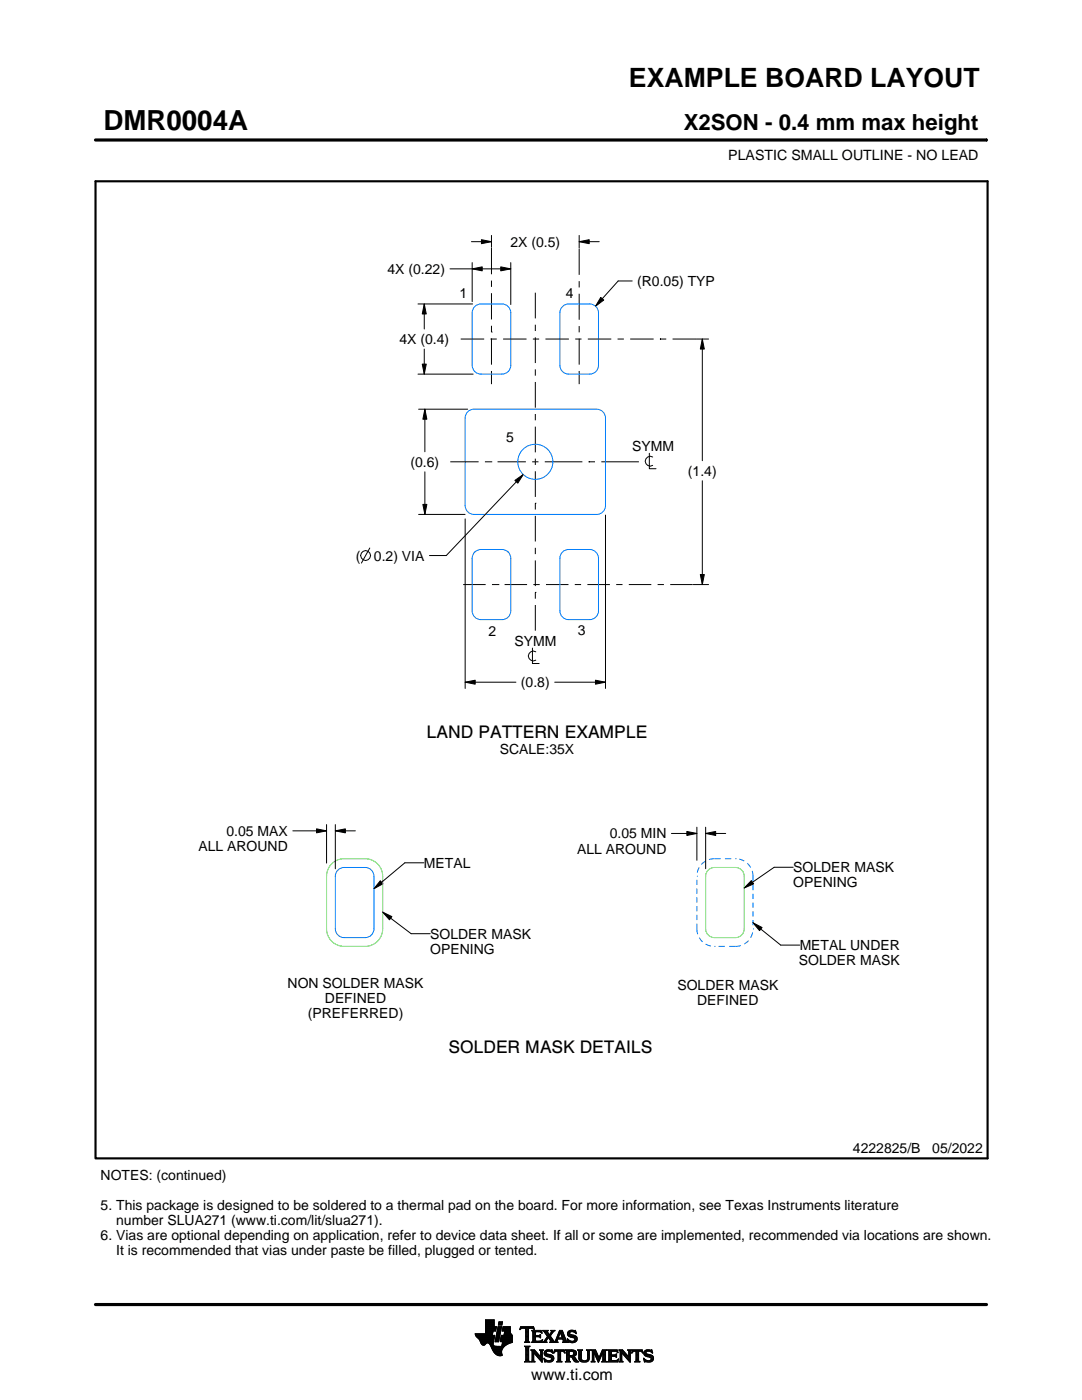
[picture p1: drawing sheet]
<svg xmlns="http://www.w3.org/2000/svg" width="216mm" height="279mm" viewBox="0 0 216 279" stroke-linecap="round" stroke-linejoin="round" font-family="sans-serif">
<g fill="none" stroke="#000" stroke-width=".2">
<path d="M19.1 27.9h177.7M196.8 27.7v.5M89.8 53.7h12.1M94.1 48.2h4M94.2 53.7l2-.4v.8zM94.2 52.4v7.8M96.1 47.8l2 .4-2 .4zM98.1 47v2.4M98.1 49.5v5.2M98.1 56v1.3M98.1 58.5v5.3M99.9 53.3l2 .4-2 .4z"/>
<path d="M101.9 52.4v8.4M106.8 58.4v5.1M115.6 48.2l2-.4v.8zM115.6 47v2.5M115.6 49.7v5.2M115.6 56.1v1.3M115.6 58.6v5.2M115.6 48.2h4M119.9 59.4l.6 .5-1.7 1.2zM126.1 56.1h-2.8l-4.5 5M83.4 60.7h10.9M83.4 74.7h11"/>
<path d="M84.3 72.7h.8l-.4 2zM84.7 60.7l.4 2h-.8zM84.7 60.7v5M84.7 69.7v5M91.9 67.7h4.7M97.9 67.7h1.2M98.1 66.3h.1M98.1 65v1.3M98.1 67.5v5.3M98.1 74v2.7M100.4 67.7h4.7M106.3 67.7h1.3"/>
<path d="M106.8 64.8v1.3M106.8 67.3v5.2M106.8 73.7v1.3M106.8 76.2v5.2M108.8 67.7h4.7M114.8 67.7h1.2M115.6 65.1v1.2M115.6 67.6v5.2M115.6 74v2.7M117.3 67.7h4.7M123.2 67.7h1.3M125.7 67.7h4.7"/>
<path d="M131.7 67.7h.1M131.7 67.7h1.2M134.2 67.7h4.7M138.9 67.7h2.5M140.1 67.7l.4 2h-.8zM140.1 67.7v24.2M83.5 81.7h9.8M84.8 81.7l.4 2h-.8zM84.8 81.7v8.5M84.8 94.2v8.5M89.8 92.2h5.7M96.8 92.2h1.2"/>
<path d="M98 92.2h.1M99.3 92.2h5.6M102.7 95.9l1.7-1.2-1.1 1.7zM104.4 94.7l-15.4 16.2h-3.3M106.2 92.2h1.2M106.8 82.6v1.3M106.8 85.1v5.2M106.8 91.5v1.3M106.8 94.1v5.1M108.7 92.2h7.5M117.5 92.2h.1M117.5 92.2h1.2"/>
<path d="M120 92.2h7.5M129.6 90.5v3h1.3M130.2 91.2a.98 .98 0 0 0-1.5 .8 .98 .98 0 0 0 1.5 .9M140.1 95.9v20.8M73.8 109.4l-1.7 3M83.5 102.7h9.3M84.4 100.7h.8l-.4 2zM92.4 116.7h4.5M92.8 103.6v33.8M98.2 116.7h1.2M99.4 116.7h.1M100.7 116.7h4.5"/>
<path d="M106.4 116.7h1.3M106.8 100.4h.1M106.8 118.2h.1M106.8 100.4v1.3M106.8 102.9v5.2M106.8 109.3v1.3M106.8 111.8v5.2M106.8 118.2v1.3M108.9 116.7h4.5M114.7 116.7h1.3M117.2 116.7h4.5M120.8 102.8v34.6"/>
<path d="M123 116.7h1.2M125.5 116.7h4.5M131.2 116.7h1.3M133.7 116.7h4.5M138.3 116.7h3.1M139.7 114.7h.8l-.4 2zM92.8 136.1l2-.4v.8zM92.8 136.1h10.1M106.2 129.3v3.1h1.4M106.8 120.7v5.2M106.9 130.1a.98 .98 0 0 0-1.5 .8 .98 .98 0 0 0 1.5 .9M110.7 136.1h10.1"/>
<path d="M118.8 135.7l2 .4-2 .4zM58.4 165.8h6.8M63.2 165.4l2 .4-2 .4zM65.2 164.6v7.6M66.9 165.8l2-.4v.8zM66.9 164.6v8.8M66.9 165.8h4M75.9 175.8l.5 .6-1.8 1zM84.6 172.2h-3.8l-6.2 5.2M134 166.3h5.1M137.1 165.9l2 .4-2 .4zM139.1 165.1v6.6"/>
<path d="M140.8 166.3l2-.4v.8zM140.8 165.1v8.3M140.8 166.3h4M149.9 175.7l.5 .7-1.9 .8zM158.3 173.1h-3.8l-6 4.1M76.4 182l1.8 .9-.5 .7zM76.4 182l5.6 4.3h3.8M150.3 184.2l1.8 .9-.5 .6zM150.3 184.2l5.5 4.4h3.8M94.8 266.2h3.5M94.8 266.3h3.5M94.9 266.4h3.3"/>
<path d="M94.9 266.5h3.8l-.2 1.2M94.9 266.5h3.8M95 266.6h3.7M95 266.7h3.7M95.1 266.8h3.6M95.2 266.9h3.4M95.3 267h3.3M95.4 267.1h3.2M95.5 267.2h3.1M95.6 267.3h3M95.7 267.4h2.8M95.7 267.5h2.8"/>
<path d="M95.8 267.6h2.7M95.8 267.7h2.7M95.9 267.8h2.6M95.9 267.9h2.5M95.9 268h2.5M96 268h1.1M96 268.1h1M96.1 268.2h.8M96.1 268.3h.7M96.2 268.4h.6M96.3 268.4h.4M96.9 266.1h1.4"/>
<path d="M96.9 266h1.4M96.9 265.9h1.4M96.9 265.8h1.5M96.9 265.7h1.5M96.9 264.7l2.2 .1-.2 .9h-.5l-.2 .8M96.9 265.6h2M96.9 265.5h2M96.9 265.4h2M96.9 265.3h2.1M96.9 265.2h2.1M96.9 265.1h2.1M96.9 265h2.1"/>
<path d="M96.9 264.9h2.1M96.9 264.8h2.2M96.9 264.6h1.7M96.9 264.5h1.7M96.9 264.4h1.7M96.9 264.3h1.7M96.9 264.2h1.7M96.9 264.1h1.7M96.9 264h1.7M96.9 263.9h1.7M96.9 263.8h1.7M96.9 263.7h1.7"/>
<path d="M96.9 263.6h1.7M96.9 263.5h1.7M96.9 263.4h1.7M97.5 268h.9M97.6 268.1h.8M97.7 268.2h.7M97.7 268.3h.7M97.8 268.4h.6M97.9 268.5h.6M97.9 268.6h.7M98 268.7h1.1M98 268.8h2.6"/>
<path d="M98 268.8h2.5M98.1 268.9h2.3M98.1 269h2.3M98.1 269.1h2.2M98.2 269.2h2.1M98.2 269.2h2M98.2 269.3h2M98.3 269.4h1.9M98.3 269.5h1.8M98.4 269.6h1.7M98.4 268v.4l.3 .2 2 .1M98.5 269.7h1.6"/>
<path d="M98.5 267.7l-.1 .3M98.5 269.8h1.6M98.6 269.9h1.5M98.6 264.8v-1.4h-1.7v2.8h-2.1l.1 .3 .8 .9 .6 1h.4l.5-.4 .4 .1 1 1.8 .8 .6h.8l-.1-1.1 .8-.9M98.6 270h1.5M98.7 270h1.4M98.8 270.1h1.3M98.8 267.7h.7M98.8 267.6h.7M98.8 267.5h.7M98.9 270.2h1.2M98.9 267.4h.7"/>
<path d="M98.9 267.3h.7M98.9 267.2h.7M98.9 267.1h.7M98.9 267h.7M98.9 270.3h1.3M99 266.9h.6M99 266.9h.7M99 266.8h.7M99 266.7h.7M99 266.6h.7M99 266.5h.7M99.1 270.4h1.1"/>
<path d="M99.1 266.4h.7M99.1 266.3h.7M99.1 266.2h.7M99.1 266.1h.7M99.1 266h.7M99.2 265.9h.7M99.2 265.8h.7M99.2 270.4h1M99.2 265.7h.7M99.2 265.6h.7M99.2 265.5h.7M99.3 265.4h.6"/>
<path d="M99.3 265.4h.7M99.3 265.3h.7M99.3 265.2h.7M99.3 265.1h.7M99.3 265h.7M99.4 270.5h.8M99.4 264.9h.7M99.4 264.8h.7M99.4 264.8h.7l-.6 3h-.7zM99.4 264.5l.2-.7h.7l-.2 .7h-.7M99.5 264.4h.6M99.5 264.3h.7"/>
<path d="M99.5 264.2h.7M99.5 264.1h.7M99.5 264h.7M99.5 263.9h.7M99.6 263.8h.7M99.8 270.6h.1M99.8 267.7h2.4M99.8 267.6h2.4M99.8 267.5h2.4M99.9 267.4h2.3M99.9 267.3h2.3M99.9 267.2h2.3"/>
<path d="M99.9 267.1h2.3M99.9 267h2.3M99.9 266.9h2.3M100 266.9h2.2M100 266.8h2.2M100 266.7h2.2M100 266.6h2.2M100 266.5h2.2M100.1 268.6h.7M100.2 268.5h.7M100.2 268.4h.8M100.2 268.4h.9"/>
<path d="M100.2 268.3h1M100.2 268.2h1.2M100.2 265.6h1.6M100.2 268.1h1.4M100.2 265.5h1.6M100.2 268h1.6M100.3 265.4h1.5M100.3 268h1.7M100.3 267.9h1.9M100.3 265.3h1.5M100.3 267.8h1.9M100.3 265.2h1.5"/>
<path d="M100.3 265.1h1.5M100.3 265h1.5M100.4 264.9h1.4M100.4 264.8h1.4M100.6 266.5l.1-.8h-.5l.2-.9h1.4l.1 1.1 .3 .6v1.4l-1.3 .6M100.6 266.4h1.5M100.6 266.3h1.4M100.6 266.2h1.4M100.6 266.1h1.3M100.7 266h1.2M100.7 265.9h1.2M100.7 265.8h1.1"/>
<path d="M100.7 265.7h1.1M102.2 266.5h-2.2l-.2 1.1 .1 .2h.4l-.2 .9M103.7 265.3h.1M103.8 265.2h.2M103.8 265h2.8M103.8 264.9h2.7M103.9 264.8h2.6M104.7 267.8h1M104.7 271.8h1.1M104.7 268.7h1M104.8 267.7h.7M104.8 271.7h.8"/>
<path d="M104.9 265.2h.6M104.9 268.9h.6M104.9 267.6h.6M104.9 267.5l-.2 .3M104.9 267.5h.6M104.9 267.4h.6M104.9 267.3h.6M104.9 267.2h.6M104.9 267.1h.6M104.9 267h.6M104.9 266.8h.6M104.9 266.7h.6"/>
<path d="M104.9 266.6h.6M104.9 266.5h.6M104.9 266.4h.6M104.9 266.3h.6M104.9 266.2h.6M104.9 266.1h.6M104.9 265.9h.6M104.9 265.8h.6M104.9 265.7h.6M104.9 265.6h.6M104.9 265.5h.6M104.9 265.4h.6"/>
<path d="M104.9 265.3h.6M104.9 271.5h.6M104.9 269h.6M104.9 271.4h.6M104.9 271.4v-2.4l-.2-.4h1.1l-.3 .4v2.4M104.9 271.4l-.2 .4h1.1l-.3-.4M104.9 271.3h.6M104.9 271.2h.6M104.9 271.1h.6M104.9 271h.6M104.9 270.9h.6M104.9 270.8h.6"/>
<path d="M104.9 270.6h.6M104.9 270.5h.6M104.9 270.4h.6M104.9 270.3h.6M104.9 270.2h.6M104.9 270.1h.6M104.9 270h.6M104.9 269.9h.6M104.9 269.8h.6M104.9 269.6h.6M104.9 269.5h.6M104.9 269.4h.6"/>
<path d="M104.9 269.3h.6M104.9 269.2h.6M104.9 269.1h.6M105.5 267.5l.2 .3M105.5 267.5v-2.3l.7-.1 .4 .3-.1-.6h-2.6l-.1 .6 .4-.3 .7 .1v2.3M105.7 267.8h-1M105.9 271.8h.8M105.9 269.4h.8M106.1 269.5h.7M106.1 267.8h2M106.1 271.7h.5M106.2 269.6h.7"/>
<path d="M106.2 271.5h.3M106.2 265.6h1.8M106.2 269.8h.8M106.2 271.4h.3M106.2 271.4l-.3 .4h.8l-.2-.4M106.2 271.3h.3M106.2 271.2h.3M106.2 271.1h.3M106.2 271h.3M106.2 270.9h.3M106.2 270.8h.3M106.2 270.6h.3"/>
<path d="M106.2 270.5h.3M106.2 270.4h.3M106.2 270.3h.3M106.2 270.2h.3M106.2 270.1h.3M106.2 270h1M106.2 269.9h.9M106.2 269.8v1.6M106.2 269.8l-.3-.4h.8l1.2 1.4M106.3 267.7h1.8M106.3 265.7h1.8M106.3 267.6h.6"/>
<path d="M106.3 265.8h.6M106.3 267.5l-.2 .3M106.3 267.5h.5M106.3 267.4h.5M106.3 267.3h.5M106.3 267.2h.5M106.3 267.1h.5M106.3 267h.5M106.3 266.8h.5M106.3 266.7h1.6M106.3 266.6h1.6M106.3 266.5h.5"/>
<path d="M106.3 266.4h.5M106.3 266.3h.5M106.3 266.2h.5M106.3 266.1h.5M106.3 265.9h.5M106.4 265.2h.2M106.5 270h.1M106.5 270v1.4M106.5 265.3h.1M106.6 270.1h.7M106.7 270.2h.7M106.8 270.3h.7"/>
<path d="M106.8 265.9l.2-.1h.6l.6 .2-.2-.5h-1.9l.2 .3v1.7M106.8 265.9v.6h.8l.3-.2v.7M106.9 270.4h.7M107 270.5h.7M107.1 270.6h.7M107.2 270.8h1M107.3 270.9h.9M107.4 271h.8M107.5 271.1h.7M107.6 271.2h.6M107.6 266.5h.3M107.7 271.3h.5"/>
<path d="M107.7 269.4h.7M107.7 266.8h.2M107.7 267.6h.5M107.8 266.4h.1M107.8 271.4h.4M107.8 267h.1M107.8 265.8h.3M107.8 269.5h.5M107.9 271.5h.3M107.9 269.6h.3M107.9 267l-.3-.2h-.8l.1 .8h.9l.5-.2M107.9 269.8h.3"/>
<path d="M107.9 270.6h.3M107.9 270.5h.3M107.9 270.4h.3M107.9 270.3h.3M107.9 270.2h.3M107.9 270.1h.3M107.9 270h.3M107.9 269.9h.3M107.9 269.8v1M107.9 269.8l-.2-.4h.7l-.2 .4M108 271.7h.2M108 265.9h.1"/>
<path d="M108 267.5h.2M108.1 271.8h.1M108.1 266.1h.1M108.2 267.4h.1M108.2 269.8v2.1l-1.7-1.9M108.2 267.8h.9M108.3 267.4l-.2 .5-2-.1M108.3 265.6h1M108.5 267.7h.5M108.5 271.1l.8 .4h.5l.2-.2-.1-.3-1-.4-.3-.3 .1-.7 .8-.2 .5 .1 .2-.1 .1 .6-.9-.3-.3 .1-.1 .3 1.3 .4 .2 .6M108.5 271.1h.1M108.5 265.7h.7"/>
<path d="M108.5 271.2h.2M108.6 271.3h.2M108.6 270.1h.4M108.6 270h.4M108.6 270.2h.6M108.6 267.6h.4M108.6 271.4h.4M108.6 269.9h.4M108.6 270.3h1M108.6 265.8h.7M108.6 271.5h.8M108.6 269.8h.5"/>
<path d="M108.7 271.7h1.5M108.7 270.4h1.3M108.7 267.5h.3M108.7 271.8h.1M108.7 265.9h.6M108.7 269.6h1.5M108.8 267.4h.3M108.8 270.5h1.5M108.8 266.1h.6M108.8 269.5h1.4M108.8 267.3h.4M108.9 266.2h.6"/>
<path d="M108.9 267.2h.4M108.9 266.3h.6M108.9 270.6h1.5M109 267.1h.3M109 266.4h1M109.1 271.8h.9M109.1 269.4h.7M109.1 267h.9M109.1 266.5h.8M109.1 267.8h-.9M109.2 266.8h.8M109.2 266.6h.6"/>
<path d="M109.2 266.7h.7M109.2 266.7l-.6 .9-.4 .2M109.3 270.8h1.1M109.5 267.1h.6M109.6 267.2h.6M109.7 271.5h.7M109.7 267.3h.6M109.7 267.8l.2-.1-.5-.8-.4 .8 .1 .1M109.7 267.8h1.6M109.7 266.3h.4M109.7 267.4h.6M109.8 270.9h.7"/>
<path d="M109.8 266.2h.3M109.8 266.6l.9 1.2 1-2.3h.5l.8 2.1 .3 .2M109.8 267.5h.6M109.9 266.1h.3M109.9 269.8h.4M109.9 267.6h.6M109.9 267.7h.7M109.9 271.4h.5M109.9 265.9h.4M110 271h.5M110 265.6h.7M110 265.9l-.4 .5-.4-.6 .2-.3h-1.1l.9 1.2"/>
<path d="M110 265.9l.1-.2-.2-.2h.8l-.9 1.1M110 271.3h.5M110 265.8h.4M110 271.1h.5M110 271.2h.5M110.1 269.4h.1M110.1 265.7h.4M110.1 269.9h.2M110.2 270h.1M110.5 270h.1M110.5 269.9h.2M110.5 271.1l-.3 .6-.7 .2-.6-.2-.2 .1-.2-.7"/>
<path d="M110.5 269.8h.3M110.6 269.6h2.1M110.6 269.5h2M110.6 269.4h2M110.7 267.7h.5M110.8 267.6h.4M110.9 267.5h.3M110.9 267.4h.3M111 267.3h.3M111 267.2h1.8M111 267.1h1.8M111.1 267h.3"/>
<path d="M111.1 271.8h1M111.1 266.8h.4M111.2 266.7h.3M111.2 267.5l.1-.2h1l.1 .2M111.2 267.5v.3h.1M111.2 266.6h.3M111.3 266.5h.3M111.3 271.7h.6M111.3 266.4h.3M111.3 271.5h.6M111.3 267.8h-1.6M111.3 269.8h.6"/>
<path d="M111.4 266.3h.3M111.4 271.4h.5M111.4 271.4l-.1-1.7h-.4l-.4 .4 .2-.7h1.9l.1 .7-.4-.4h-.4v1.7M111.4 270.5h.5M111.4 270.4h.5M111.4 270.3h.5M111.4 270.2h.5M111.4 270.1h.5M111.4 270h.5M111.4 269.9h.5M111.4 271.4l-.3 .4h1l-.2-.4M111.4 271.3h.5"/>
<path d="M111.4 271.2h.5M111.4 271.1h.5M111.4 271h.5M111.4 270.9h.5M111.4 270.8h.5M111.4 270.6h.5M111.4 266.2h.3M111.4 266.1h.4M111.5 265.9h.9M111.5 265.8h.8M111.6 265.7h.7M111.6 265.6h.6"/>
<path d="M111.8 265.9l.4 1.1h-.8zM111.9 266.1h.5M111.9 266.2h.5M111.9 266.3h.6M112 266.4h.5M112 266.5h.6M112.1 266.6h.5M112.1 266.7h.6M112.1 266.8h.6M112.2 267h.5M112.2 267.8h1.1M112.3 267.3h.6"/>
<path d="M112.3 267.4h.6M112.4 267.5h.6M112.4 267.5v.3h-.2M112.4 269.8h.3M112.4 267.6h.6M112.4 267.7h.7M112.6 269.9h.1M112.6 270h.2M112.8 271.8h1M112.8 269.4h1.6M113 269.5h1.7M113 271.7h.7"/>
<path d="M113 269.6h1.9M113 271.5h.6M113 269.8h.6M113 271.4h.6M113 271.4l-.2 .4h1l-.2-.4M113 271.3h.6M113 271.2h.6M113 271.1h.6M113 271h.6M113 270.9h.6M113 270.8h1.5M113 270.6h1.6"/>
<path d="M113 270.5h1.8M113 270.4h.6M113 270.3h.6M113 270.2h.6M113 270.1h.6M113 270h.6M113 269.9h.6M113 269.8v1.6M113 269.8l-.2-.4h1.5l.5 .2 .2 .3v.4l-.2 .3-.4 .1M113.2 267.3h.2M113.2 267.4h.3M113.2 266.2h.5"/>
<path d="M113.2 266.3h.6M113.2 266.1h.5M113.3 267.5h.3M113.3 267.8h-1.1M113.3 266.4h.9M113.3 265.9h.4M113.3 267.6h.6M113.3 266.5h1.3M113.3 267.7h1.6M113.3 265.8h.5M113.3 267.8h.2M113.4 266.6h1.5"/>
<path d="M113.4 265.7h1.5M113.4 265.7l.5-.2 .7 .1 .2-.1 .1 .7-.7-.4h-.4l-.1 .3 .1 .2 .9 .2 .4 .3 .1 .5-.3 .5-.6 .2-.7-.2-.2 .1-.2-.7 .9 .5 .4-.1 .2-.3-.1-.3-1.2-.4-.2-.5zM113.5 266.7h1.5M113.5 265.6h1.4M113.6 271.4v-.6h.4l.7 .9 .8 .1M113.6 269.9l.1-.2 .7 .2v.4l-.4 .2M113.6 269.9v.6M113.7 267.8h1.1M113.8 266.8h1.3M113.8 265.5h.6M114 268h.4M114.1 270.9h.6"/>
<path d="M114.2 271h.6M114.2 271.1h.7M114.3 271.2h.6M114.3 267h.8M114.3 269.8h.7M114.3 270.4h.6M114.4 271.3h.6M114.4 270.7l1.1 1.1M114.4 270.7h.1M114.4 271.4h.7M114.4 269.9h.6M114.4 270.3h.6"/>
<path d="M114.5 267.6h.5M114.5 270.2h.5M114.5 270h.5M114.5 265.8h.4M114.5 270.1h.5M114.5 271.5h.7M114.6 271.7h.7M114.6 267.1h.6M114.6 267.5h.5M114.7 267.2h.5M114.7 267.4h.5M114.7 265.9h.3"/>
<path d="M114.7 267.3h.5M114.7 271.8h.8M114.8 266.1h.2M114.9 266.2h.1M115.3 269.4h.9M115.4 269.5h.7M115.5 269.6h.5M115.5 269.8h.5M115.5 269.8v1.4l.4 .5 .6 .2 .6-.1 .4-.3 .1-.5M115.5 271h.5M115.5 270.9h.5M115.5 270.8h.5"/>
<path d="M115.5 270.6h.5M115.5 270.5h.5M115.5 270.4h.5M115.5 270.3h.5M115.5 270.2h.5M115.5 270.1h.5M115.5 270h.5M115.5 269.9h.5M115.5 269.8l-.2-.4h.9l-.2 .4M115.5 271.1h.5M115.5 271.2h.5M115.5 271.3h.6"/>
<path d="M115.6 271.4h.6M115.7 271.5h.8M115.8 271.7h1.5M116 271l.2 .4 .4 .2 .5-.2 .2-.4M116 269.8v1.2M116 271.8h1.1M116.8 271.5h.6M117 269.4h.8M117.1 271.4h.4M117.2 269.5h.5M117.2 271.3h.4M117.2 269.6h.4"/>
<path d="M117.2 271.2h.4M117.2 271.1h.4M117.3 269.8h.3M117.3 271h.3M117.3 270.9h.3M117.3 270.8h.3M117.3 270.6h.3M117.3 270.5h.3M117.3 270.4h.3M117.3 270.3h.3M117.3 270.2h.3M117.3 270.1h.3"/>
<path d="M117.3 270h.3M117.3 269.9h.3M117.6 269.8l.2-.4h-.8l.2 .3 .1 1.3M117.6 269.8v1.2M118 271.8h.7M118 269.4h.8M118.1 269.5h.8M118.1 271.7h.5M118.2 269.6h.7M118.2 271.5h.3M118.2 269.8h.8M118.2 271.4h.3"/>
<path d="M118.2 269.8l-.2-.4h.8l.7 1.6 .7-1.6h.9l-.3 .4M118.2 271.4l-.2 .4h.7l-.2-.4M118.2 271.3h.3M118.2 271.2h.3M118.2 271.1h.3M118.2 271h.3M118.2 270.9h.3M118.2 270.8h.3M118.2 270.6h.3M118.2 270.5h.3M118.2 270.4h.3M118.2 270.3h.3"/>
<path d="M118.2 270.2h.3M118.2 270.1h.3M118.2 270h.9M118.2 269.9h.8M118.2 269.8v1.6M118.6 270.1h.5M118.6 270.2h.6M118.7 270.3h.5M118.7 270.4h.6M118.8 270.5h.5M118.8 270.6h.6M118.9 270.8h.5"/>
<path d="M118.9 270.9h.6M119 271h.8M119 271.1h.8M119.1 271.2h.6M119.1 271.3h.6M119.2 271.4h.4M119.2 271.5h.4M119.3 271.7h.2M119.3 271.8h.2M119.6 270.9h.3M119.6 270.8h.3M119.7 270.6h.3"/>
<path d="M119.7 270.5h.3M119.8 270.4h.3M119.8 270.3h.3M119.9 270.2h.3M119.9 270.1h.3M120 270h.8M120 269.9h.8M120 269.8h.8M120.1 271.8h1M120.1 269.6h.7M120.1 269.5h.8M120.2 269.4h.9"/>
<path d="M120.2 271.7h.7M120.3 271.5h.5M120.3 271.4h.5M120.3 271.4l-.2 .4h1l-.3-.4M120.3 271.4v-1.5l-.9 2-.9-2v1.5M120.3 271.3h.5M120.3 271.2h.5M120.3 271.1h.5M120.3 271h.5M120.3 270.9h.5M120.3 270.8h.5M120.3 270.6h.5"/>
<path d="M120.3 270.5h.5M120.3 270.4h.5M120.3 270.3h.5M120.3 270.2h.5M120.3 270.1h.5M120.8 269.8v1.6M121.2 271.8h2M121.2 269.4h1.9M121.4 269.5h1.8M121.4 271.7h1.9M121.5 269.6h1.7M121.5 271.5h1.8"/>
<path d="M121.5 269.8h.5M121.5 271.4h.5M121.5 269.8l-.3-.4h1.9l.2 .6M121.5 269.9h.5M121.5 269.8v1.6M121.5 271.3h.5M121.5 271.2h.5M121.5 271.1h.5M121.5 271h.5M121.5 270.9h.5M121.5 270.8h.5M121.5 270.6h1.5"/>
<path d="M121.5 270.5h1.5M121.5 270.4h1.5M121.5 270.3h.5M121.5 270.2h.5M121.5 270.1h.5M121.5 270h.5M122.6 270.4l.4-.2v.7l-.2-.2h-.8v.8h.2M122.9 270.8h.1M122.9 270.3h.1M123 269.8h.3M123.1 271.4h.3M123.2 269.9h.1"/>
<path d="M123.3 270h.1M123.3 270l-.4-.3h-.8l-.1 .7M123.3 271.3h.1M123.4 271.2h.1M123.4 271.2l-.2 .6h-2l.3-.4M123.4 271.2l-.3 .3h-.4M123.5 271.8h.8M123.5 269.4h.7M123.6 269.5h.7M123.7 271.7h.5M123.7 269.6h.7M123.7 271.5h.4"/>
<path d="M123.7 269.8h.8M123.7 271.4h.4M123.7 271.4l-.2 .4h.8l-.2-.4M123.7 271.3h.4M123.7 271.2h.4M123.7 271.1h.4M123.7 271h.4M123.7 270.9h.4M123.7 270.8h.4M123.7 270.6h.4M123.7 270.5h.4M123.7 270.4h.4"/>
<path d="M123.7 270.3h.4M123.7 270.2h.4M123.7 270.1h.4M123.7 270h1M123.7 269.9h.9M123.7 269.8v1.6M123.7 269.8l-.2-.4h.7l1.2 1.4 .1-1M124.1 270v1.4M124.1 270h.1M124.2 270.1h.6M124.2 270.2h.7M124.3 270.3h.7"/>
<path d="M124.4 270.4h.7M124.5 270.5h.7M124.6 270.6h.7M124.7 270.8h1.1M124.8 270.9h1M124.9 271h.9M125 271.1h.8M125.1 271.2h.7M125.2 271.3h.6M125.2 269.4h.8M125.3 271.4h.5M125.4 269.5h.5"/>
<path d="M125.4 271.5h.4M125.4 269.6h.4M125.5 269.8h.3M125.5 269.8l-.3-.4h.8l-.2 .4M125.5 270.4h.3M125.5 270.3h.3M125.5 270.2h.3M125.5 270.1h.3M125.5 270h.3M125.5 269.9h.3M125.5 270.6h.3M125.5 270.5h.3"/>
<path d="M125.5 271.7h.3M125.6 271.8h.2M125.8 269.8v2.1l-1.7-1.9M126 270h.1M126.1 269.9h.1M126.1 269.8h.3M126.1 269.6h2.1M126.2 269.5h2M126.2 269.4h2M126.6 271.8h1.1M126.9 271.7h.6M126.9 271.5h.5"/>
<path d="M126.9 269.8h.5M126.9 271.4h.5M126.9 271.4v-1.7h-.5l-.3 .4 .1-.7h1.9l.2 .7-.4-.4h-.5v1.7M126.9 270.5h.5M126.9 270.4h.5M126.9 270.3h.5M126.9 270.2h.5M126.9 270.1h.5M126.9 270h.5M126.9 269.9h.5M126.9 271.4l-.3 .4h1.1l-.3-.4M126.9 271.3h.5"/>
<path d="M126.9 271.2h.5M126.9 271.1h.5M126.9 271h.5M126.9 270.9h.5M126.9 270.8h.5M126.9 270.6h.5M128 269.8h.3M128.1 269.9h.2M128.2 270h.1M128.4 271.1h.1M128.4 271.2h.2M128.5 271.3h.2"/>
<path d="M128.5 270.1h.4M128.5 270h.4M128.5 270.2h.6M128.5 271.4h.4M128.5 269.9h.4M128.5 270.3h1M128.5 271.5h.8M128.5 269.8h.5M128.6 271.7h1.5M128.6 270.4h1.3M128.6 271.8h.1M128.6 269.6h1.5"/>
<path d="M128.7 270.5h1.5M128.7 269.5h1.4M128.8 270.6h1.5M128.9 271.8h1M129 269.4h.7M129.1 270.8l-.6-.4 .1-.7 .5-.3 .8 .1 .2-.1 .1 .7-.8-.4-.4 .1-.1 .2 1.3 .5 .2 .6M129.1 270.8l.8 .2v.4l-.7 .1-.8-.4M129.2 270.8h1.1M129.6 271.5h.7M129.6 270.9h.8M129.8 269.8h.4M129.8 271.4h.5"/>
<path d="M129.9 271h.5M129.9 271.3h.5M129.9 271.1h.5M129.9 271.2h.5M129.9 269.4h.2M130 269.9h.2M130.1 270h.1M130.4 271.1l-.3 .6-.7 .2-.6-.2-.2 .1-.2-.7"/>
<circle cx="72.9" cy="110.9" r=".98"/>
</g>
<g fill="#000">
<path d="M94.2 53.7l2-.4v.8zM96.1 47.8l2 .4-2 .4zM99.9 53.3l2 .4-2 .4zM115.6 48.2l2-.4v.8zM84.7 60.7l.4 2h-.8zM84.3 72.7h.8l-.4 2zM119.9 59.4l.6 .5-1.7 1.2zM140.1 67.7l.4 2h-.8zM84.8 81.7l.4 2h-.8zM102.7 95.9l1.7-1.2-1.1 1.7zM84.4 100.7h.8l-.4 2zM139.7 114.7h.8l-.4 2z"/>
<path d="M92.8 136.1l2-.4v.8zM118.8 135.7l2 .4-2 .4zM63.2 165.4l2 .4-2 .4zM66.9 165.8l2-.4v.8zM75.9 175.8l.5 .6-1.8 1zM137.1 165.9l2 .4-2 .4zM140.8 166.3l2-.4v.8zM149.9 175.7l.5 .7-1.9 .8zM76.4 182l1.8 .9-.5 .7zM150.3 184.2l1.8 .9-.5 .6z"/>
</g>
<path d="M19.1 36.2h178v195h-178z" fill="none" stroke="#000" stroke-width=".43"/>
<path d="M19 27.9h177.8M19 260.3h177.8" fill="none" stroke="#000" stroke-width=".63"/>
<g fill="none" stroke="#0080ff" stroke-width=".2">
<path d="M94.7 61.2l.8-.5h.5h4.2a1.75 1.75 0 0 1 1.7 1.7v10.5a1.75 1.75 0 0 1-1.7 1.8h-4.2a1.75 1.75 0 0 1-1.8-1.8v-10.5l.1-.5zM112.2 61.2l.8-.5h.5h4.2a1.75 1.75 0 0 1 1.7 1.7v10.5a1.75 1.75 0 0 1-1.7 1.8h-4.2a1.75 1.75 0 0 1-1.8-1.8v-10.5l.1-.5zM93.3 82.2l.8-.5h.5h24.5a1.75 1.75 0 0 1 1.7 1.7v17.5a1.75 1.75 0 0 1-1.7 1.8h-24.5a1.75 1.75 0 0 1-1.8-1.8v-17.5l.1-.5zM94.7 110.2l.6-.4 .7-.1h4.2a1.75 1.75 0 0 1 1.7 1.7v10.5a1.75 1.75 0 0 1-1.7 1.8h-4.2a1.75 1.75 0 0 1-1.8-1.8v-10.5l.2-.7zM112.2 110.2l.8-.5h.5h4.2a1.75 1.75 0 0 1 1.7 1.7v10.5a1.75 1.75 0 0 1-1.7 1.8h-4.2a1.75 1.75 0 0 1-1.8-1.8v-10.5l.1-.5zM67.4 173.6l.8-.4 .5-.1h4.2a1.75 1.75 0 0 1 1.7 1.8v10.5a1.75 1.75 0 0 1-1.7 1.7h-4.2a1.75 1.75 0 0 1-1.8-1.7v-10.5l.1-.5zM139.1 174.9h.1M139.1 175.6v1M139.1 177.3v1.1M139.1 179.1v1M139.5 173.1l-.4 1M140.8 171.8l-.8 .7"/>
<path d="M143.8 171.4h-1.6l-.7 .1M144.7 171.4h1.2M146.8 171.4h.1M147.5 171.4l1 .4M149.1 172.3l.7 .8M150.1 173.8l.2 2.1M150.3 176.6v1.1M150.3 178.4v1M139.1 184.3l.1 2.2M139.1 180.8v1.1M139.1 182.6v1M139.5 187.1l.7 .9"/>
<path d="M140.8 188.4l1 .4M142.6 188.9h.1M143.4 188.9h1.3M147.8 188.7l-.7 .2h-1.6M149.4 187.7l-.9 .7M150.2 186.1l-.4 1M150.3 185.4h.1M150.3 180.1v1.1M150.3 181.9v1M150.3 183.6v1.1"/>
<circle cx="106.8" cy="92.2" r="3.5"/>
</g>
<path d="M66.2 172.4a3.5 3.5 0 0 1 2.5-1h4.2a3.5 3.5 0 0 1 3.5 3.5v10.5a3.5 3.5 0 0 1-3.5 3.5h-4.2a3.5 3.5 0 0 1-3.5-3.5v-10.5a3.5 3.5 0 0 1 1-2.5zM141.3 173.6l.8-.4 .5-.1h4.2a1.75 1.75 0 0 1 1.7 1.8v10.5a1.75 1.75 0 0 1-1.7 1.7h-4.2a1.75 1.75 0 0 1-1.8-1.7v-10.5l.1-.5z" fill="none" stroke="#6ef200" stroke-width=".2"/>
<text font-size="5.5" x="20.6" y="26">DMR0004A</text>
<text font-size="5.3" x="125.5" y="17.4">EXAMPLE BOARD LAYOUT</text>
<text font-size="4.4" x="136.4" y="26">X2SON - 0.4 mm max height</text>
<g font-size="3.5">
<text x="85.1" y="147.3">LAND PATTERN EXAMPLE</text>
<text x="89.5" y="210.2">SOLDER MASK DETAILS</text>
</g>
<text font-size="3.2" x="106" y="275.3">www.ti.com</text>
<g font-size="2.8">
<text x="145.3" y="32">PLASTIC SMALL OUTLINE - NO LEAD</text>
<text x="101.9" y="49.2">2X (0.5)</text>
<text x="77.3" y="54.7">4X (0.22)</text>
<text x="91.7" y="59.5">1</text>
<text x="112.9" y="59.5">4</text>
<text x="127.1" y="57.1">(R0.05) TYP</text>
<text x="79.7" y="68.7">4X (0.4)</text>
<text x="101" y="88.2">5</text>
<text x="81.9" y="93.2">(0.6)</text>
<text x="126.1" y="90">SYMM</text>
<text x="137.3" y="94.9">(1.4)</text>
<text x="71" y="111.9">(</text>
<text x="74.6" y="111.9">0.2) VIA</text>
<text x="97.5" y="126.8">2</text>
<text x="102.6" y="128.9">SYMM</text>
<text x="115.3" y="126.8">3</text>
<text x="103.9" y="137.1">(0.8)</text>
<text x="99.7" y="150.5">SCALE:35X</text>
<text x="45.2" y="166.8">0.05 MAX</text>
<text x="121.7" y="167.3">0.05 MIN</text>
<text x="39.6" y="169.8">ALL AROUND</text>
<text x="84.6" y="173.2">METAL</text>
<text x="115.1" y="170.3">ALL AROUND</text>
<text x="158.3" y="174.1">SOLDER MASK</text>
<text x="158.3" y="177.1">OPENING</text>
<text x="85.8" y="187.3">SOLDER MASK</text>
<text x="85.8" y="190.3">OPENING</text>
<text x="159.6" y="189.6">METAL UNDER</text>
<text x="57.4" y="197.2">NON SOLDER MASK</text>
<text x="135.2" y="197.6">SOLDER MASK</text>
<text x="159.4" y="192.6">SOLDER MASK</text>
<text x="61.4" y="203.2">(PREFERRED)</text>
<text x="64.8" y="200.2">DEFINED</text>
<text x="139.1" y="200.6">DEFINED</text>
<text x="170.2" y="230.2">4222825/B</text>
<text x="186" y="230.2">05/2022</text>
<text x="20.1" y="235.5">NOTES: (continued)</text>
<text x="20.1" y="241.5">5. This package is designed to be soldered to a thermal pad on the board. For more information, see Texas Instruments literature</text>
<text x="23.2" y="244.5">number SLUA271 (www.ti.com/lit/slua271).</text>
<text x="20.1" y="247.5">6. Vias are optional depending on application, refer to device data sheet. If all or some are implemented, recommended via locations are shown.</text>
<text x="23.2" y="250.5">It is recommended that vias under paste be filled, plugged or tented.</text>
</g>
</svg>
